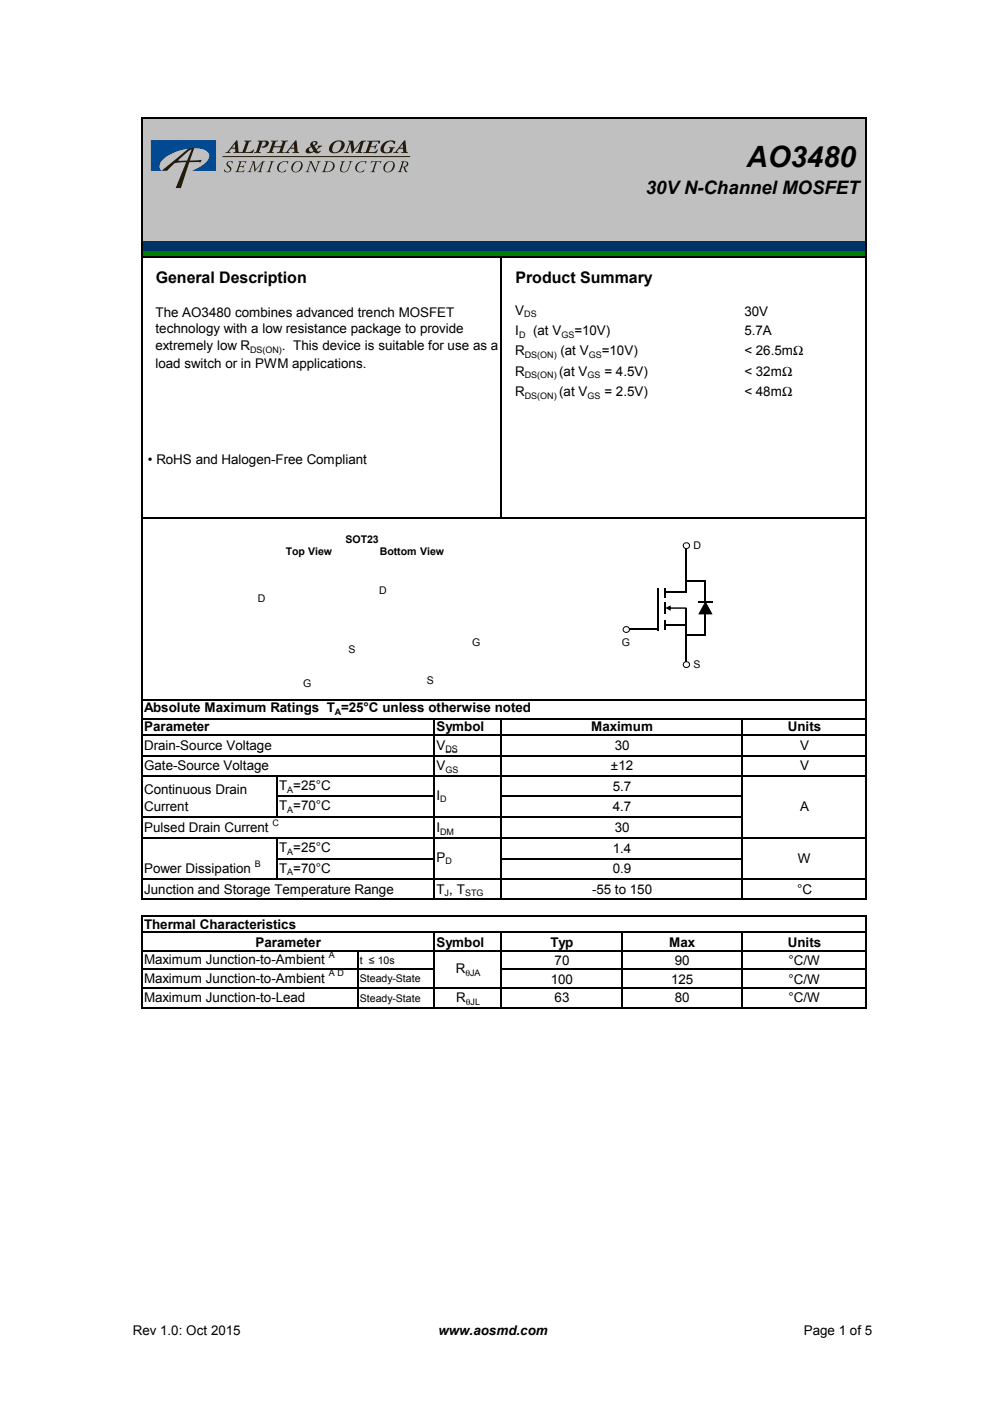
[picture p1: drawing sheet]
<svg xmlns="http://www.w3.org/2000/svg" width="210mm" height="297mm" viewBox="0 0 210 297" stroke-linecap="round" stroke-linejoin="round" font-family="sans-serif">
<path d="M30.1 25.2h153.6v25.9h-153.6z" fill="#c0c0c0"/>
<path d="M30.1 51.1h153.6v2.2h-153.6z" fill="#003365"/>
<path d="M30.1 53.3h153.6v1.3h-153.6z" fill="#008000"/>
<g fill="none" stroke="#000" stroke-width=".25">
<path d="M30 25v134.3M30.1 25.1h153.7M183.6 25.2v134.1M30.1 54.5h153.7M106.3 54.7v55.2M30.1 109.8h153.7M139.5 124.6v9.1M141.1 125.6h4.4M148 127.7h3.1M149.6 130.2v4.5h-4.1M149.6 123.1v4.6M30.1 148.5h153.7"/>
<path d="M30.1 152.4h153.7M30.1 155.9h153.7M92 152.5v6.8M106.3 152.5v6.8M157.3 152.5v6.8"/>
</g>
<path d="M145.5 116.1v9.5M133.4 133.5h6.1M141.1 132.4h4.4M145.5 128.9v11.6M145.5 123.1h4.1" fill="none" stroke="#000" stroke-width=".3"/>
<path d="M141.1 124.6v2.1M141.1 127.7v2.5M141.1 131.4v2.1" fill="none" stroke="#000" stroke-width=".42"/>
<g fill="#000">
<path d="M141.9 128.8h3.6v.3h-3.6zM141.1 128.9l1.1-.5v1.1z"/>
<path d="M149.6 127.5l1.5 2.8h-3.1zM149.5 127.7h.1l-1.3 2.5-.1-.2h2.7l-.1 .2z"/>
</g>
<path d="M149.6 127.7l1.3 2.5h-2.7z" fill="#000"/>
<circle cx="145.5" cy="115.7" r=".66" fill="#fff"/>
<path d="M144.7 115.7a.8 .8 0 0 1 1.6 0 .8 .8 0 0 1-1.6 0zM145 115.7a.53 .53 0 0 0 1 0 .53 .53 0 0 0-1 0z" fill="#000"/>
<circle cx="132.8" cy="133.5" r=".64" fill="#fff"/>
<path d="M132 133.5a.75 .75 0 0 1 1.5 0 .75 .75 0 0 1-1.5 0zM132.2 133.5a.55 .55 0 0 0 1.1 0 .55 .55 0 0 0-1.1 0z" fill="#000"/>
<circle cx="145.5" cy="140.9" r=".66" fill="#fff"/>
<path d="M144.7 140.9a.75 .75 0 0 1 1.5 0 .75 .75 0 0 1-1.5 0zM145 140.9a.53 .53 0 0 0 1 0 .53 .53 0 0 0-1 0z" fill="#000"/>
<g fill="#251a05">
<path d="M51.8 29.8h1.5l-.5 .3-.8 2.1a1.64 1.64 0 0 0 1.8-.5l.1 .1a.58 .58 0 0 1-.5 .7l-2.5-.1v-.1l.5-.2 .7-1.9-.3-.3z"/>
<path d="M54.7 29.8h1.2a.67 .67 0 0 1 .9 .1 .67 .67 0 0 1 .1 .8 .92 .92 0 0 1-1.5 .4h.1a.62 .62 0 0 0 .7-.4 .62 .62 0 0 0-.1-.7l-.5 .1-.6 2-.1 .1 .4 .1v.1l-1.5 .1 .5-.3 .3-.9 .4-1.2-.4-.1z"/>
<path d="M57.5 29.8h1.5l-.1 .2h-.5l-.3 1h1h.5l.3-.9-.3-.2v-.1h1.5l-.5 .3-.1 .2-.7 1.9 .4 .1-.1 .1h-1.4a.74 .74 0 0 0 .8-.9v-.3h-1.5l-.3 1 .4 .1-.1 .1h-1.4l.5-.2 .2-.5 .5-1.6-.4-.1z"/>
<path d="M73.8 29.8h1l.3 1.8 1.1-1.3a1.22 1.22 0 0 1 1.4-.4l-.5 .3-.6 2 .3 .1v.2l-1.5-.1 .1-.1a.69 .69 0 0 0 .7-.8l.3-1.2-1.7 2.2h-.2l-.2-2.1-.7 1.7 .4 .2-.1 .2h-1.1l.6-.4 .7-1.7v-.3l-.3-.1z"/>
<path d="M77.9 29.8l2.7 .1-.2 .6h-.1a.52 .52 0 0 0-.3-.5 .52 .52 0 0 0-.6 0h-.4l-.3 1a.81 .81 0 0 0 1.1-.4h.1l-.3 1h-.2v-.3a.67 .67 0 0 0-.9-.1l-.3 .9a1.62 1.62 0 0 0 2-.4v.1a.87 .87 0 0 1-1.3 .6l-1.9 .1v-.2a.46 .46 0 0 0 .7-.4l.6-1.8-.5-.1z"/>
<path d="M81.3 30.4a2 2 0 0 1 2.5-.3l-.2 .4a1 1 0 0 0-1-.5 1 1 0 0 0-.9 .7 .97 .97 0 0 0 .1 1.6 .68 .68 0 0 0 .7-.2 .68 .68 0 0 0 .2-.7l-.3-.1 .1-.1h1.2l-.2 .2a1.24 1.24 0 0 1-1.6 1.1 1 1 0 0 1-1.2-.5 1 1 0 0 1 .3-1.2z"/>
<path d="M48.2 34.3l.6-.2 .6 .2-.2 .4-.2-.4h-.5a.62 .62 0 0 0 .4 1.1 .81 .81 0 0 1-.2 1.1 .81 .81 0 0 1-1.2-.2l.1-.4a.54 .54 0 0 0 .8 .5 .54 .54 0 0 0 .2-.8l-.2-.2a.66 .66 0 0 1-.2-1.1z"/>
<path d="M50.6 34.2h1.7l-.3 .5a.58 .58 0 0 0-.9-.3l-.2 .7a.7 .7 0 0 0 .9-.1l-.3 .7a.44 .44 0 0 0-.3-.4 .44 .44 0 0 0-.5 .2l-.2 .8a1.18 1.18 0 0 0 1.3-.3 .85 .85 0 0 1-1.1 .5h-.9l.3-.1 .2-.4 .5-1.5z"/>
<path d="M53.4 34.2h.6l.2 1.7 1-1.2a.7 .7 0 0 1 1-.5l-.4 .2-.4 1.5-.1 .4 .2 .2h-.9l.4-.2 .5-1.8-1.5 1.9-.3-1.9-.6 1.7 .2 .3h-.8l.1-.1a3.1 3.1 0 0 0 1-1.9z"/>
<path d="M57.2 34.2h1l-.4 .2-.6 1.6v.4l.2 .1h-.9l.4-.2 .5-1.6 .1-.4z"/>
<path d="M59.3 34.6l.5-.3 1-.1 .4 .1-.3 .4a.77 .77 0 0 0-.6-.5 .77 .77 0 0 0-.8 .4 .99 .99 0 0 0-.4 1 .99 .99 0 0 0 .7 .8l.5-.1 .3-.3a.57 .57 0 0 1-.8 .5 1.04 1.04 0 0 1-1.1-.7 1.04 1.04 0 0 1 .6-1.2z"/>
<path d="M65.5 34.2h.6l.8 1.8 .5-1.6-.2-.2h.8l-.4 .3-.7 2-1-2-.6 1.8 .3 .2h-.9l.3-.2 .3-.6 .4-1.3z"/>
<path d="M72.3 34.2h.9l-.4 .2-.4 1.8a.87 .87 0 0 0 .9 .1 .87 .87 0 0 0 .6-.7l.3-1.2-.3-.2 .9 .1a1.87 1.87 0 0 0-.9 1.5 1.09 1.09 0 0 1-1.8 .4v-.6l.4-1.1z"/>
<path d="M75.9 34.6l.5-.3 1-.1 .3 .1-.2 .4a.77 .77 0 0 0-.7-.5 .77 .77 0 0 0-.7 .4 .99 .99 0 0 0-.5 1 .99 .99 0 0 0 .8 .8l.5-.1 .3-.3a.57 .57 0 0 1-.8 .5 1.04 1.04 0 0 1-1.1-.7 1.04 1.04 0 0 1 .6-1.2z"/>
<path d="M78.8 34.1h2.1l-.2 .5-.2-.3h-.6l-.6 1.9 .2 .3h-1l.4-.2 .7-2h-.7l-.3 .3z"/>
<path d="M50.1 29.8h.2l.2 1.9a.4 .4 0 0 0 .4 .6v.2h-1.5l.5-.3v-.7h-.9l-.4 .6 .3 .2-.1 .1-1.1 .1 .6-.4zM49.8 30.5l-.6 .8h.6z"/>
<path d="M62.6 29.8h.3l.2 1.9a.4 .4 0 0 0 .3 .6v.2h-1.5l.5-.3v-.7h-.9l-.4 .6 .3 .2v.1l-1.1 .1 .5-.4zM62.3 30.5l-.6 .8h.7z"/>
<path d="M66 30.2l.5-.3a.5 .5 0 0 1 .8 .3 .5 .5 0 0 1-.5 .6l-.2 .1 .4 .7a.43 .43 0 0 0 .4-.7h.9l-1.1 .9a.51 .51 0 0 0 .8 .2 .82 .82 0 0 1-1.4 .2 1.32 1.32 0 0 1-1.8 0 1.25 1.25 0 0 1 1.1-1.2 .57 .57 0 0 1 .1-.8zM65.7 31.3a.48 .48 0 0 0 0 .8 .48 .48 0 0 0 .7-.2l-.4-.7zM66.4 30.2a.29 .29 0 0 0 .1 .5 .29 .29 0 0 0 .4-.3 .27 .27 0 0 0-.2-.3 .27 .27 0 0 0-.3 .1z"/>
<path d="M70.3 30.4l.9-.5a1.18 1.18 0 0 1 1.3 0 1.18 1.18 0 0 1 .5 1.2 1.92 1.92 0 0 1-3.2 .9 1.56 1.56 0 0 1 .5-1.6zM71 30.3a1.57 1.57 0 0 0-.3 1.9 1.51 1.51 0 0 0 1.6-2.1 .94 .94 0 0 0-1.3 .2z"/>
<path d="M85.7 29.8h.2l.2 1.9a.4 .4 0 0 0 .4 .6l-.1 .2h-1.4l.5-.3v-.7h-.9l-.4 .6 .3 .2-.1 .1-1.1 .1 .6-.4zM85.4 30.5l-.6 .8h.6z"/>
<path d="M62.1 34.7a1.22 1.22 0 0 1 2 0 1.42 1.42 0 0 1-.5 1.5 1.42 1.42 0 0 1-1.6 .1 1.22 1.22 0 0 1 .1-1.6zM62.7 34.5l-.4 .5a.84 .84 0 0 0-.3 .8 .84 .84 0 0 0 .7 .6 1.45 1.45 0 0 0 1-2l-.4-.1z"/>
<path d="M68.9 34.2h.4a1.17 1.17 0 0 1 1.6 1.3 2.25 2.25 0 0 1-2.5 1h-.2l.3-.2 .6-1.7v-.2zM69.5 34.3l-.6 2a1.2 1.2 0 0 0 1.4-.3 1.2 1.2 0 0 0 .1-1.5z"/>
<path d="M81.6 34.7a1.22 1.22 0 0 1 2 0 1.42 1.42 0 0 1-.5 1.5 1.42 1.42 0 0 1-1.6 .1 1.22 1.22 0 0 1 .1-1.6zM82.2 34.5l-.4 .5a.84 .84 0 0 0-.3 .8 .84 .84 0 0 0 .7 .6 1.45 1.45 0 0 0 1-2l-.4-.1z"/>
<path d="M85 34.2a1.15 1.15 0 0 1 1.6 .6l-.2 .4-.5 .3a1.09 1.09 0 0 0 .5 1l-.5-.1-.5-1-.2 .2-.2 .6 .2 .3h-.9l.4-.3 .5-1.5 .1-.4zM85.6 34.3l-.3 .9 .2 .1a.55 .55 0 0 0 .7-.3 .55 .55 0 0 0-.4-.7z"/>
<path d="M34.3 36.2h1.1a3.8 3.8 0 0 1 2.3-1.7l1.8-.1-2.3 5.5h1.2l1.7-5.5h2.4l.3-.5-2.6 .1 1-2.7-1 .1zM37.8 34l2.1-2 .7-.3-.9 2.3-1.6 .1z"/>
</g>
<path d="M47.2 33.2h39.8" fill="none" stroke="#251a05" stroke-width=".21"/>
<path d="M32 29.7h13.8v6.5h-5.1a5.4 5.4 0 0 0 3.7-3.1 1.57 1.57 0 0 0-1.4-1.5 10.1 10.1 0 0 0-8.7 2.5 1.44 1.44 0 0 0 0 2.1h-2.3z" fill="#014990"/>
<path d="M106.3 168.9h51v4.3h-51z" fill="#fff"/>
<g fill="none" stroke="#000" stroke-width=".25">
<path d="M30 159.3v31.5M92 159.3v31.5M106.3 159.3v31.5M157.3 159.3v31.5M183.6 159.3v31.5M30.1 160.2h153.7M30.1 164.5h153.7M30.1 173.2h127.3M30.1 177.7h153.7M58.6 164.7v8.6M58.6 177.8v8.7M58.8 168.9h33.3"/>
<path d="M106.4 168.9h51M30 194.1v19.7M30.1 186.4h153.7M30.1 190.7h153.7M30.1 194.2h153.7M30.1 197.7h153.7M58.8 182h33.3M92 197.8v16M106.3 197.8v16M106.4 182h51M131.8 197.8v16M157.3 197.8v16"/>
<path d="M183.6 194.3v19.5M30.1 205.5h62M30.1 201.6h153.7M30.1 209.4h153.7M30.1 213.7h153.7M75.9 201.7v12.1M106.4 205.5h77.4"/>
</g>
<text font-size="6.2" x="158.3" y="35.3">AO3480</text>
<text font-size="3.9" x="136.9" y="41.2">30V N-Channel MOSFET</text>
<g font-size="3.4">
<text x="33" y="59.9">General Description</text>
<text x="109.3" y="59.9">Product Summary</text>
</g>
<g font-size="2.8">
<text x="33" y="67.2">The AO3480 combines advanced trench MOSFET</text>
<text x="33" y="70.7">technology with a low resistance package to provide</text>
<text x="109.3" y="71">I</text>
<text x="109.3" y="66.7">V</text>
<text x="113" y="71">(at V</text>
<text x="121.8" y="71">=10V)</text>
<text x="157.8" y="71">5.7A</text>
<text x="157.8" y="66.9">30V</text>
<text x="33" y="74.2">extremely low R</text>
<text x="59.8" y="74.2">. This device is suitable for use as a</text>
<text x="109.3" y="75.4">R</text>
<text x="118.8" y="75.4">(at V</text>
<text x="127.6" y="75.4">=10V)</text>
<text x="157.8" y="75.4">&lt; 26.5mΩ</text>
<text x="33" y="78.1">load switch or in PWM applications.</text>
<text x="109.3" y="79.7">R</text>
<text x="109.3" y="84">R</text>
<text x="118.6" y="79.7">(at V</text>
<text x="118.6" y="84">(at V</text>
<text x="128.1" y="79.7">= 4.5V)</text>
<text x="128.1" y="84">= 2.5V)</text>
<text x="157.8" y="84">&lt; 48mΩ</text>
<text x="157.8" y="79.7">&lt; 32mΩ</text>
<text x="31.4" y="98.5">• RoHS and Halogen-Free Compliant</text>
<text x="30.6" y="151">Absolute Maximum Ratings T =25°C unless otherwise noted</text>
<text x="30.6" y="155.1">Parameter</text>
<text x="92.5" y="155.1">Symbol</text>
<text x="125.3" y="155.1">Maximum</text>
<text x="167" y="155.1">Units</text>
<text x="30.6" y="159">Drain-Source Voltage</text>
<text x="92.5" y="159">V</text>
<text x="130.3" y="159">30</text>
<text x="169.6" y="159">V</text>
<text x="30.6" y="163.3">Gate-Source Voltage</text>
<text x="59.2" y="167.5">T =25°C</text>
<text x="92.5" y="163.3">V</text>
<text x="129.5" y="163.3">±12</text>
<text x="129.9" y="167.6">5.7</text>
<text x="169.6" y="163.3">V</text>
<text x="30.6" y="168.4">Continuous Drain</text>
<text x="30.6" y="172">Current</text>
<text x="59.2" y="171.8">T =70°C</text>
<text x="92.5" y="169.5">I</text>
<text x="129.9" y="172">4.7</text>
<text x="169.6" y="172">A</text>
<text x="30.6" y="176.5">Pulsed Drain Current</text>
<text x="92.5" y="176.5">I</text>
<text x="130.3" y="176.5">30</text>
<text x="30.6" y="185.1">Power Dissipation</text>
<text x="59.2" y="185">T =70°C</text>
<text x="59.2" y="180.7">T =25°C</text>
<text x="92.5" y="182.7">P</text>
<text x="129.9" y="185.1">0.9</text>
<text x="129.9" y="180.8">1.4</text>
<text x="169.2" y="182.9">W</text>
<text x="30.6" y="189.4">Junction and Storage Temperature Range</text>
<text x="92.5" y="189.4">T , T</text>
<text x="125.5" y="189.4">-55 to 150</text>
<text x="169" y="189.4">°C</text>
<text x="30.6" y="196.9">Thermal Characteristics</text>
<text x="54.2" y="200.8">Parameter</text>
<text x="92.5" y="200.8">Symbol</text>
<text x="116.7" y="200.8">Typ</text>
<text x="141.9" y="200.8">Max</text>
<text x="167" y="200.8">Units</text>
<text x="30.6" y="204.5">Maximum Junction-to-Ambient</text>
<text x="30.6" y="208.4">Maximum Junction-to-Ambient</text>
<text x="96.6" y="206.3">R</text>
<text x="116.8" y="208.6">100</text>
<text x="117.6" y="204.7">70</text>
<text x="142.3" y="208.6">125</text>
<text x="143.1" y="204.7">90</text>
<text x="167.2" y="204.7">°C/W</text>
<text x="167.2" y="208.6">°C/W</text>
<text x="30.6" y="212.4">Maximum Junction-to-Lead</text>
<text x="96.7" y="212.5">R</text>
<text x="117.6" y="212.5">63</text>
<text x="143.1" y="212.5">80</text>
<text x="167.2" y="212.5">°C/W</text>
<text x="28.2" y="283">Rev 1.0: Oct 2015</text>
<text x="93" y="283">www.aosmd.com</text>
<text x="170.4" y="283">Page 1 of 5</text>
</g>
<g font-size="2.2">
<text x="60.6" y="117.8">Top View</text>
<text x="73.3" y="115.2">SOT23</text>
<text x="80.5" y="117.8">Bottom View</text>
<text x="147.1" y="116.5">D</text>
<text x="80.4" y="125.9">D</text>
<text x="54.7" y="127.6">D</text>
<text x="100.1" y="136.9">G</text>
<text x="131.9" y="136.9">G</text>
<text x="73.9" y="138.3">S</text>
<text x="147.1" y="141.6">S</text>
<text x="64.3" y="145.6">G</text>
<text x="90.5" y="145">S</text>
<text x="76.3" y="204.3">t ≤ 10s</text>
<text x="76.3" y="208.2">Steady-State</text>
<text x="76.3" y="212.3">Steady-State</text>
</g>
<g font-size="1.9">
<text x="110.1" y="71.6">D</text>
<text x="111.2" y="67.3">DS</text>
<text x="119" y="71.6">GS</text>
<text x="53" y="74.8">DS(ON)</text>
<text x="111.3" y="75.9">DS(ON)</text>
<text x="124.8" y="75.9">GS</text>
<text x="111.3" y="80.2">DS(ON)</text>
<text x="124.6" y="80.2">GS</text>
<text x="111.3" y="84.5">DS(ON)</text>
<text x="124.6" y="84.5">GS</text>
<text x="71" y="151.5">A</text>
<text x="94.4" y="159.5">DS</text>
<text x="94.4" y="163.9">GS</text>
<text x="60.9" y="168.1">A</text>
<text x="60.9" y="172.4">A</text>
<text x="93.3" y="170.1">D</text>
<text x="57.8" y="175.1">C</text>
<text x="93.3" y="177">DM</text>
<text x="54" y="183.7">B</text>
<text x="60.9" y="185.5">A</text>
<text x="60.9" y="181.2">A</text>
<text x="94.4" y="183.3">D</text>
<text x="94.3" y="190">J</text>
<text x="98.6" y="190">STG</text>
<text x="69.7" y="203.1">A</text>
<text x="69.7" y="207">A D</text>
<text x="98.7" y="206.8">θJA</text>
<text x="98.8" y="213">θJL</text>
</g>
</svg>
